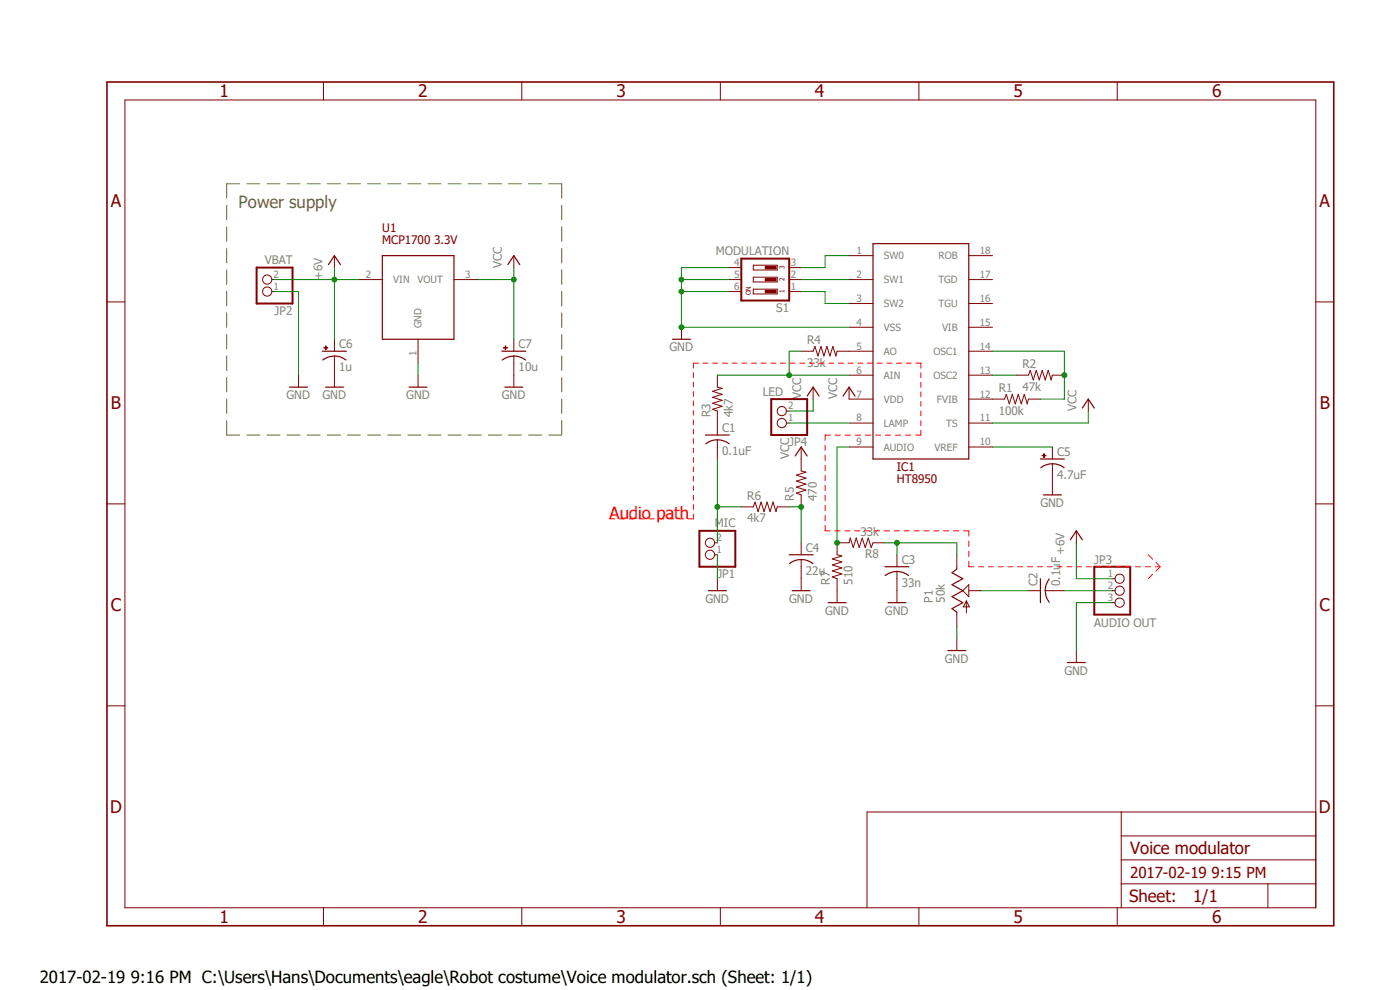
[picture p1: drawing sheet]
<svg xmlns="http://www.w3.org/2000/svg" width="297mm" height="210mm" viewBox="0 0 297 210" stroke-linecap="round" stroke-linejoin="round" font-family="sans-serif">
<path d="M22.2 17.1l261.1 179.8M283.3 17.1l-261.1 179.8" fill="none" stroke="#fff" stroke-width=".21"/>
<g fill="none" stroke="#808000" stroke-width=".21">
<path d="M50.8 39h-2.7v3M52.4 39h2.7M56.6 39h2.8M60.9 39h2.8M65.2 39h2.7M69.4 39h2.8M73.7 39h2.8M78 39h2.7M82.3 39h2.7M86.5 39h2.8M90.8 39h2.8M95 39h2.8"/>
<path d="M99.3 39h2.8M103.6 39h2.8M107.9 39h2.7M112.1 39h2.8M116.4 39h2.8v3M48.1 43.6v3M48.1 48.1v3.1M48.1 52.7v3.1M48.1 57.2v3.1M119.2 43.6v3M119.2 48.1v3.1M119.2 52.7v3.1"/>
<path d="M119.2 57.2v3.1M48.1 61.8v3.1M48.1 66.4v3.1M48.1 71v3M48.1 75.5v3.1M119.2 61.8v3.1M119.2 66.4v3.1M119.2 71v3M119.2 75.5v3.1M48.1 89.2v3.1h2.7M48.1 80.1v3M48.1 84.7v3"/>
<path d="M52.4 92.3h2.7M56.6 92.3h2.8M60.9 92.3h2.8M65.2 92.3h2.7M69.4 92.3h2.8M73.7 92.3h2.8M78 92.3h2.7M82.3 92.3h2.7M86.5 92.3h2.8M90.8 92.3h2.8M95 92.3h2.8M99.3 92.3h2.8"/>
<path d="M103.6 92.3h2.8M107.9 92.3h2.7M112.1 92.3h2.8M119.2 80.1v3M119.2 84.7v3M119.2 89.2v3.1h-2.8"/>
</g>
<g fill="none" stroke="#800000" stroke-width=".21">
<path d="M68.6 17.4v3.8M110.7 17.4v3.8M152.8 17.4v3.8M194.9 17.4v3.8M237 17.4v3.8M26.5 21.2h252.6v171.4h-252.6zM180.1 54.2h5.1M180.1 59.3h5.1M205.5 54.2h5.1M205.5 59.3h5.1M22.7 64.1h3.8M144.6 69.4v2.6"/>
<path d="M152.2 79.6v2.5l1 .3-2 .6 2 .7-2 .6 2 .6-2 .7 2 .6-2 .6 1 .4v5.1M170 74.5h2.5l.4-1 .6 2 .7-2 .6 2 .6-2 .7 2 .6-2 .6 2 .3-1h7.6M180.1 64.4h5.1M180.1 69.4h5.1M180.1 79.6h5.1M205.5 64.4h5.1M205.5 69.4h5.1M205.5 74.5h5.1M205.5 79.6h5.1M215.6 79.6h2.6l.4-1 .6 2 .6-2 .7 2 .6-2 .6 2 .7-2 .6 2 .3-1h2.5M279.1 64.1h3.9M152.2 93.3v4.1"/>
<path d="M170 94.8v5.1l1 .3-2 .6 2 .6-2 .7 2 .6-2 .6 2 .7-2 .6 1 .4v2.5M180.1 84.7h5.1M180.1 89.7h5.1M180.1 94.8h5.1M205.5 84.7h7.6l.4-1 .6 2 .7-2 .6 2 .6-2 .7 2 .6-2 .6 2 .3-1h2.5M205.5 89.7h5.1M205.5 94.8h5.1M223.3 98.4v1.5M22.7 106.9h3.8M157.3 107.5h2.5l.4-1 .6 2 .7-2 .6 2 .6-2 .7 2 .6-2 .6 2 .3-1h2.5M170 115.1v2.6M170 118.7v4.1"/>
<path d="M187.7 115.1h-2.5l-.4 1.1-.6-2.1-.6 2.1-.7-2.1-.6 2.1-.6-2.1-.7 2.1-.6-2.1-.3 1h-2.5v2.6l1 .2-2 .7 2 .6-2 .6 2 .7-2 .6 2 .7-2 .6 1 .4v5M190.3 117.7v2.5M203 117.7v3M223.3 102.4v2.6M279.1 106.9h3.9M190.3 121.2v6.6M203 129.9v3M203 135.5v2.5M205 127.5v2.5M205 127.5l.7 1.2h-1.3zM205.5 125.3h2.6M205.5 124v2.6l-1.2-1.3z"/>
<path d="M218.2 125.3h2.5M221.7 125.3h4.1M22.7 149.7h3.8M279.1 149.7h3.9M237.9 172.3v20.3M237.9 177.3h41.2M279.1 172.3h-95.2v20.3M68.6 192.6v3.8M110.7 192.6v3.8M152.8 192.6v3.8M194.9 192.6v3.8M237 192.6v3.8"/>
<path d="M237.9 187.5h41.2M237.9 182.4h41.2M269 187.5v5.1"/>
</g>
<g fill="none" stroke="#800000" stroke-width=".25">
<path d="M185.2 51.7h20.3v45.7h-20.3zM142.7 72h3.8M149.6 92.3h5.1M149.7 94.1a4 4 0 0 1 5 0M168.7 96.7l1.3-1.9 1.2 1.9M220.7 97.4h5.1M220.8 99.2a4 4 0 0 1 5 0M167.4 117.7h5.1M167.5 119.5a4 4 0 0 1 5 0M221.4 105h3.8M175.7 127.8h3.8M187.7 120.2h5.1"/>
<path d="M188.4 127.8h3.8M190.3 121.2a4.2 4.2 0 0 1 2.4 .9M190.3 121.2a4 4 0 0 0-2.5 .9M201.1 138h3.8M203 120.7l-1 .8 2.3 1.3-2.3 1.2 2.3 1.3-2.3 1.3 2.3 1.2-2.3 1.3 1 .8M220.7 122.8v5M222.6 122.8a4 4 0 0 0 0 5"/>
</g>
<path d="M22.7 17.4h260.3v179h-260.3z" fill="none" stroke="#800000" stroke-width=".34"/>
<path d="M221.1 96.6l.8 .1z" fill-rule="evenodd" fill="#800000"/>
<path d="M221.1 96.6l.8 .1z" fill="none" stroke="#800000" stroke-width=".21"/>
<path d="M221.4 96.2l.1 .9z" fill-rule="evenodd" fill="#800000"/>
<path d="M159.8 56.3h5.1v1h-5.1zM159.8 58.8h5.1v1h-5.1zM159.8 61.3h5.1v1.1h-5.1zM221.4 96.2l.1 .9zM223.3 94.8v2.6M223.3 99.9v2.5" fill="none" stroke="#800000" stroke-width=".21"/>
<path d="M157.3 54.9h10.1v8.9h-10.1z" fill="none" stroke="#800000" stroke-width=".42"/>
<path d="M162.3 61.6h2.3v.5h-2.3z" fill-rule="evenodd" fill="#800000"/>
<path d="M162.3 61.6h2.3v.5h-2.3z" fill="none" stroke="#800000" stroke-width=".21"/>
<path d="M162.3 59.1h2.3v.5h-2.3z" fill-rule="evenodd" fill="#800000"/>
<path d="M162.3 59.1h2.3v.5h-2.3z" fill="none" stroke="#800000" stroke-width=".21"/>
<path d="M162.3 56.5h2.3v.5h-2.3z" fill-rule="evenodd" fill="#800000"/>
<g fill="none" stroke="#800000" stroke-width=".21">
<path d="M76 59.3h5.1M96.3 59.3h5.1M154.7 56.8h2.6M154.7 59.3h2.6M162.3 56.5h2.3v.5h-2.3zM167.4 56.8h2.6M167.4 59.3h2.6M71 75.5v1.5M71 79.6v2.5M88.7 72v5M88.7 79.6v2.5M109 79.6v2.5"/>
<path d="M154.7 61.8h2.6M167.4 61.8h2.6M230.9 84.7v2.5"/>
</g>
<path d="M81.1 54.2h15.2v17.8h-15.2zM68.4 74.5h5.1M68.5 76.4a4 4 0 0 1 4.9 0M69 82.1h3.9M86.8 82.1h3.8M107.1 82.1h3.8M229.6 86.6l1.3-1.9 1.3 1.9" fill="none" stroke="#800000" stroke-width=".25"/>
<path d="M68.7 73.7l.9 .1z" fill-rule="evenodd" fill="#800000"/>
<path d="M68.7 73.7l.9 .1z" fill="none" stroke="#800000" stroke-width=".21"/>
<path d="M69.1 73.4l.1 .8z" fill-rule="evenodd" fill="#800000"/>
<path d="M69.1 73.4l.1 .8zM71 72v2.5M71 77v2.6M109 75.5v1.5" fill="none" stroke="#800000" stroke-width=".21"/>
<path d="M106.5 74.5h5M106.6 76.4a4 4 0 0 1 4.9 0" fill="none" stroke="#800000" stroke-width=".25"/>
<path d="M106.8 73.7l.9 .1z" fill-rule="evenodd" fill="#800000"/>
<path d="M106.8 73.7l.9 .1z" fill="none" stroke="#800000" stroke-width=".21"/>
<path d="M107.2 73.4l.1 .8z" fill-rule="evenodd" fill="#800000"/>
<g fill="none" stroke="#800000" stroke-width=".21">
<path d="M57.7 59.3h.6M71 54.2v2.6M109 54.2v2.6M57.7 61.8h.6M63.3 79.6v2.5M107.2 73.4l.1 .8zM109 72v2.5M109 77v2.6M166.9 89.7h.5M166.9 87.2h.5M172.5 82.1v2.6M180.1 82.1v2.6"/>
<path d="M151.6 117.7h.6M151.6 115.1h.6M228.3 112.6v2.5M152.2 122.8v2.5M170 122.8v2.5M228.3 138v2.5M236 122.8h.5M236 125.3h.5M236 127.8h.5"/>
<circle cx="56.7" cy="59.3" r=".98"/>
<circle cx="56.7" cy="61.8" r=".98"/>
<circle cx="165.9" cy="87.2" r=".98"/>
<circle cx="165.9" cy="89.7" r=".98"/>
<circle cx="150.6" cy="117.7" r=".98"/>
<circle cx="150.6" cy="115.1" r=".98"/>
<circle cx="237.5" cy="125.3" r=".98"/>
<circle cx="237.5" cy="127.8" r=".98"/>
<circle cx="237.5" cy="122.8" r=".98"/>
</g>
<path d="M69.7 56.1l1.3-1.9 1.2 1.9M107.7 56.1l1.3-1.9 1.3 1.9M61.4 82.1h3.8M171.2 84l1.3-1.9 1.3 1.9M178.9 84l1.2-1.9 1.3 1.9M227.1 114.5l1.2-1.9 1.3 1.9M150.3 125.3h3.8M168.1 125.3h3.8M226.4 140.5h3.9" fill="none" stroke="#800000" stroke-width=".25"/>
<path d="M54.4 56.8h7.7v7.6h-7.7zM163.6 84.7h7.6v7.6h-7.6zM148.4 112.6h7.6v7.6h-7.6zM232.2 120.2h7.6v10.2h-7.6z" fill="none" stroke="#800000" stroke-width=".42"/>
<path d="M210.6 79.6h5M210.6 74.5h15.2v10.2h-5.1" fill="none" stroke="#008000" stroke-width=".21"/>
<circle cx="225.8" cy="79.6" r=".51" fill="#008000"/>
<g fill="none" stroke="#008000" stroke-width=".21">
<path d="M167.4 107.5h2.6v7.6"/>
<circle cx="225.8" cy="79.6" r=".51"/>
</g>
<circle cx="170" cy="107.5" r=".51" fill="#008000"/>
<g fill="none" stroke="#008000" stroke-width=".21">
<path d="M180.1 94.8h-2.5v20.3"/>
<circle cx="170" cy="107.5" r=".51"/>
</g>
<circle cx="177.6" cy="115.1" r=".51" fill="#008000"/>
<g fill="none" stroke="#008000" stroke-width=".21">
<path d="M101.4 59.3h7.6M109 56.8v15.2M230.9 87.2v2.5h-20.3"/>
<circle cx="177.6" cy="115.1" r=".51"/>
</g>
<circle cx="109" cy="59.3" r=".51" fill="#008000"/>
<g fill="none" stroke="#008000" stroke-width=".21">
<path d="M152.2 97.4v17.7M172.5 84.7v2.5h-5.1M152.2 107.5h5.1"/>
<circle cx="109" cy="59.3" r=".51"/>
</g>
<circle cx="152.2" cy="107.5" r=".51" fill="#008000"/>
<g fill="none" stroke="#008000" stroke-width=".21">
<path d="M144.6 59.3h10.1M154.7 56.8h-10.1v12.6h35.5M144.6 61.8h10.1"/>
<circle cx="152.2" cy="107.5" r=".51"/>
</g>
<circle cx="144.6" cy="69.4" r=".51" fill="#008000"/>
<circle cx="144.6" cy="69.4" r=".51" fill="none" stroke="#008000" stroke-width=".21"/>
<circle cx="144.6" cy="61.8" r=".51" fill="#008000"/>
<circle cx="144.6" cy="61.8" r=".51" fill="none" stroke="#008000" stroke-width=".21"/>
<circle cx="144.6" cy="59.3" r=".51" fill="#008000"/>
<g fill="none" stroke="#008000" stroke-width=".21">
<path d="M58.3 61.8h5v17.8M88.7 77v2.6M170 74.5h-2.6v5.1h-15.2M167.4 89.7h12.7M152.2 117.7v5.1M203 132.9v2.6M236 127.8h-7.7v10.2"/>
<circle cx="144.6" cy="59.3" r=".51"/>
</g>
<circle cx="167.4" cy="79.6" r=".51" fill="#008000"/>
<g fill="none" stroke="#008000" stroke-width=".21">
<path d="M167.4 79.6h12.7M187.7 115.1h15.3v2.6M190.3 115.1v2.6"/>
<circle cx="167.4" cy="79.6" r=".51"/>
</g>
<circle cx="190.3" cy="115.1" r=".51" fill="#008000"/>
<g fill="none" stroke="#008000" stroke-width=".21">
<path d="M58.3 59.3h17.7M71 59.3v12.7M170 59.3h10.1M180.1 54.2h-5.1v2.6h-5M170 61.8h5v2.6h5.1M210.6 94.8h12.7M228.3 115.1v7.7h7.7M208.1 125.3h10.1M225.8 125.3h10.2"/>
<circle cx="190.3" cy="115.1" r=".51"/>
</g>
<circle cx="70.9" cy="59.3" r=".51" fill="#008000"/>
<g fill="none" stroke="#008000" stroke-width=".21">
<path d="M71 56.8v2.5"/>
<circle cx="70.9" cy="59.3" r=".51"/>
</g>
<g fill="none" stroke="#f00" stroke-width=".21">
<path d="M147.1 79.1v1M148.2 77h-1.1v1.1M149.1 77h1.1M151.2 77h1.1M153.2 77h1.1M155.3 77h1.1M157.4 77h1M159.4 77h1.1M161.5 77h1M163.5 77h1.1M165.6 77h1M167.6 77h1.1"/>
<path d="M169.7 77h1M171.7 77h1.1M173.8 77h1M175.9 77h1M177.9 77h1M179.9 77h1.1M182 77h1M184 77h1.1M186.1 77h1.1M188.1 77h1.1M190.2 77h1.1M192.2 77h1.1"/>
<path d="M194.3 77h1.1v1.1M195.4 79.1v1M147.1 81.1v1M147.1 83.1v1M147.1 85v1.1M147.1 87.1v1M147.1 89.1v1M147.1 91.1v1M147.1 93v1.1M147.1 95.1v1M147.1 97.1v1M147.1 99.1v1"/>
<path d="M175 94.4v1.1M175 96.6v1.1M175 98.7v1.1M176.2 92.3h-1.2v1.1M177.2 92.3h1.1M179.3 92.3h1.1M181.4 92.3h1.2M183.6 92.3h1.1M185.7 92.3h1.1M187.8 92.3h1.2M189.9 92.3h1.2M192.1 92.3h1.1"/>
<path d="M195.4 81.1v1.1M195.4 83.1v1.1M195.4 85.2v1M195.4 87.2v1M195.4 89.2v1.1M195.4 91.3v1h-1.2M129.3 110.1h1.1M131.4 110.1h1.1M133.5 110.1h1.1M135.6 110.1h1.1M137.7 110.1h1.1M139.8 110.1h1"/>
<path d="M141.9 110.1h1M143.9 110.1h1.1M147.1 109.1v1h-1.1M147.1 101v1.1M147.1 103.1v1M147.1 105.1v1M147.1 107.1v1M175 100.8v1.1M175 103v1.1M175 105.1v1.1M175 107.2v1.1M175 109.3v1.2"/>
<path d="M175 111.5v1.1h1.1M177.1 112.6h1.1M179.2 112.6h1.1M181.3 112.6h1.1M183.4 112.6h1.1M185.5 112.6h1.1M187.6 112.6h1.1M189.7 112.6h1.1M191.8 112.6h1.1M193.9 112.6h1.1M196 112.6h1.1M198.1 112.6h1.1"/>
<path d="M200.2 112.6h1.1M202.3 112.6h1.1M204.4 112.6h1.1v1.1M205.5 114.8v1.1M205.5 116.9v1.2M205.5 119.1v1.1h1.1M243.6 117.7l.9 .9M245.2 119.3l.9 .9M207.6 120.2h1.1M209.7 120.2h1M211.8 120.2h1.1M213.8 120.2h1.1"/>
<path d="M215.9 120.2h1.1M218 120.2h1.1M220.1 120.2h1M222.2 120.2h1M224.2 120.2h1.1M226.3 120.2h1.1M228.4 120.2h1.1M230.5 120.2h1.1M232.6 120.2h1M234.7 120.2h1M236.7 120.2h1.1M238.8 120.2h1.1"/>
<path d="M240.9 120.2h1.1M243 120.2h1.1M244.5 121.8l-.9 1M245.1 120.2h1M246.1 120.2l-.9 1"/>
</g>
<g font-size="3.7" fill="#800000">
<text x="46.6" y="20.6">1</text>
<text x="88.7" y="20.6">2</text>
<text x="130.8" y="20.6">3</text>
<text x="172.9" y="20.6">4</text>
<text x="215" y="20.6">5</text>
<text x="257.1" y="20.6">6</text>
<text x="23.5" y="43.9">A</text>
<text x="279.9" y="43.9">A</text>
<text x="23.5" y="86.8">B</text>
<text x="280" y="86.8">B</text>
<text x="23.5" y="129.6">C</text>
<text x="279.9" y="129.6">C</text>
<text x="23.4" y="172.5">D</text>
<text x="279.8" y="172.5">D</text>
<text x="46.6" y="195.8">1</text>
<text x="88.7" y="195.8">2</text>
<text x="130.8" y="195.8">3</text>
<text x="172.9" y="195.8">4</text>
<text x="215" y="195.8">5</text>
<text x="257.1" y="195.8">6</text>
</g>
<text font-size="3.6" fill="#808000" x="50.6" y="44.1">Power supply</text>
<text font-size="3.6" fill="#f00" x="129.3" y="110.1">Audio path</text>
<g font-size="3.6" fill="#800000">
<text x="239.8" y="181.1">Voice modulator</text>
<text x="239.5" y="191.4">Sheet:</text>
<text x="253.1" y="191.3">1/1</text>
</g>
<text font-size="3.6" x="8.4" y="208.5">2017-02-19 9:16 PM C:\Users\Hans\Documents\eagle\Robot costume\Voice modulator.sch (Sheet: 1/1)</text>
<text font-size="3.2" fill="#800000" x="239.8" y="186.2">2017-02-19 9:15 PM</text>
<g font-size="2.5" fill="#800000">
<text x="81.1" y="49.1">U1</text>
<text x="81.1" y="51.7">MCP1700 3.3V</text>
<text x="190.3" y="99.9">IC1</text>
<text x="190.3" y="102.4">HT8950</text>
</g>
<g font-size="2.5" fill="#808080">
<text x="56.2" y="56">VBAT</text>
<text x="68.4" y="59.3" transform="rotate(-90 68.4 59.3)">+6V</text>
<text x="106.5" y="56.8" transform="rotate(-90 106.5 56.8)">VCC</text>
<text x="151.9" y="54.1">MODULATION</text>
<text x="58.3" y="66.8">JP2</text>
<text x="164.7" y="66.2">S1</text>
<text x="72" y="73.9">C6</text>
<text x="110" y="73.9">C7</text>
<text x="142" y="74.5">GND</text>
<text x="171.2" y="77.8">33k</text>
<text x="171.2" y="73">R4</text>
<text x="72" y="78.7">1u</text>
<text x="110" y="78.7">10u</text>
<text x="161.8" y="83.9">LED</text>
<text x="211.9" y="83.2">R1</text>
<text x="216.9" y="82.9">47k</text>
<text x="216.9" y="78.1">R2</text>
<text x="60.8" y="84.7">GND</text>
<text x="68.4" y="84.7">GND</text>
<text x="86.2" y="84.7">GND</text>
<text x="106.5" y="84.7">GND</text>
<text x="150.7" y="88.5" transform="rotate(-90 150.7 88.5)">R3</text>
<text x="155.5" y="88.5" transform="rotate(-90 155.5 88.5)">4k7</text>
<text x="170" y="84.7" transform="rotate(-90 170 84.7)">VCC</text>
<text x="177.6" y="84.7" transform="rotate(-90 177.6 84.7)">VCC</text>
<text x="211.9" y="88">100k</text>
<text x="228.3" y="87.2" transform="rotate(-90 228.3 87.2)">VCC</text>
<text x="153.2" y="91.7">C1</text>
<text x="167.4" y="94.7">JP4</text>
<text x="153.2" y="96.5">0.1uF</text>
<text x="167.4" y="97.4" transform="rotate(-90 167.4 97.4)">VCC</text>
<text x="224.3" y="101.6">4.7uF</text>
<text x="224.3" y="96.7">C5</text>
<text x="158.5" y="106">R6</text>
<text x="168.4" y="106.3" transform="rotate(-90 168.4 106.3)">R5</text>
<text x="173.3" y="106.3" transform="rotate(-90 173.3 106.3)">470</text>
<text x="220.7" y="107.5">GND</text>
<text x="151.7" y="111.8">MIC</text>
<text x="158.5" y="110.8">4k7</text>
<text x="182.5" y="113.6">33k</text>
<text x="171" y="117.1">C4</text>
<text x="183.6" y="118.4">R8</text>
<text x="191.3" y="119.6">C3</text>
<text x="225.8" y="117.7" transform="rotate(-90 225.8 117.7)">+6V</text>
<text x="232.2" y="119.6">JP3</text>
<text x="152.2" y="122.6">JP1</text>
<text x="171" y="121.9">22u</text>
<text x="176.1" y="124" transform="rotate(-90 176.1 124)">R7</text>
<text x="180.9" y="124" transform="rotate(-90 180.9 124)">510</text>
<text x="191.3" y="124.4">33n</text>
<text x="220.1" y="124.3" transform="rotate(-90 220.1 124.3)">C2</text>
<text x="224.9" y="124.3" transform="rotate(-90 224.9 124.3)">0.1uF</text>
<text x="149.7" y="127.8">GND</text>
<text x="167.4" y="127.8">GND</text>
<text x="175.1" y="130.4">GND</text>
<text x="187.7" y="130.4">GND</text>
<text x="197.9" y="127.8" transform="rotate(-90 197.9 127.8)">P1</text>
<text x="200.5" y="127.8" transform="rotate(-90 200.5 127.8)">50k</text>
<text x="232.2" y="132.9">AUDIO OUT</text>
<text x="200.5" y="140.5">GND</text>
<text x="225.8" y="143.1">GND</text>
</g>
<g font-size="2.1" fill="#808080">
<text x="181.7" y="53.8">1</text>
<text x="207.9" y="53.8">18</text>
<text x="58" y="58.9">2</text>
<text x="77.6" y="58.9">2</text>
<text x="98.7" y="58.9">3</text>
<text x="155.8" y="56.4">4</text>
<text x="155.8" y="58.9">5</text>
<text x="167.8" y="58.9">2</text>
<text x="167.8" y="56.4">3</text>
<text x="181.7" y="58.9">2</text>
<text x="187.5" y="55">SW0</text>
<text x="199.1" y="55">ROB</text>
<text x="207.9" y="58.9">17</text>
<text x="58" y="61.5">1</text>
<text x="83.4" y="60.1">VIN</text>
<text x="88.6" y="60.1">VOUT</text>
<text x="155.8" y="61.5">6</text>
<text x="167.8" y="61.5">1</text>
<text x="181.7" y="64">3</text>
<text x="187.5" y="60.1">SW1</text>
<text x="187.5" y="65.2">SW2</text>
<text x="199.1" y="60.1">TGD</text>
<text x="199.1" y="65.2">TGU</text>
<text x="207.9" y="64">16</text>
<text x="89.4" y="69.6" transform="rotate(-90 89.4 69.6)">GND</text>
<text x="181.7" y="69.1">4</text>
<text x="187.5" y="70.2">VSS</text>
<text x="199.9" y="70.2">VIB</text>
<text x="207.9" y="69.1">15</text>
<text x="88.3" y="75.5" transform="rotate(-90 88.3 75.5)">1</text>
<text x="181.7" y="74.2">5</text>
<text x="187.5" y="75.3">AO</text>
<text x="198.1" y="75.3">OSC1</text>
<text x="207.9" y="74.2">14</text>
<text x="181.7" y="79.2">6</text>
<text x="187.5" y="80.3">AIN</text>
<text x="198.1" y="80.3">OSC2</text>
<text x="207.9" y="79.2">13</text>
<text x="167.2" y="89.4">1</text>
<text x="167.2" y="86.9">2</text>
<text x="181.7" y="84.3">7</text>
<text x="181.7" y="89.4">8</text>
<text x="187.5" y="85.4">VDD</text>
<text x="198.8" y="85.4">FVIB</text>
<text x="207.9" y="89.4">11</text>
<text x="207.9" y="84.3">12</text>
<text x="181.7" y="94.5">9</text>
<text x="187.5" y="90.5">LAMP</text>
<text x="187.5" y="95.6">AUDIO</text>
<text x="198.3" y="95.6">VREF</text>
<text x="200.7" y="90.5">TS</text>
<text x="207.9" y="94.5">10</text>
<text x="152" y="117.3">1</text>
<text x="152" y="114.8">2</text>
<text x="235" y="122.4">1</text>
<text x="235" y="124.9">2</text>
<text x="235" y="127.5">3</text>
</g>
<g font-size="1.4" fill="#800000">
<text x="166.4" y="59.7" transform="rotate(-90 166.4 59.7)">2</text>
<text x="166.4" y="57.1" transform="rotate(-90 166.4 57.1)">3</text>
<text x="159.3" y="62.6" transform="rotate(-90 159.3 62.6)">ON</text>
<text x="166.4" y="62.1" transform="rotate(-90 166.4 62.1)">1</text>
</g>
</svg>
